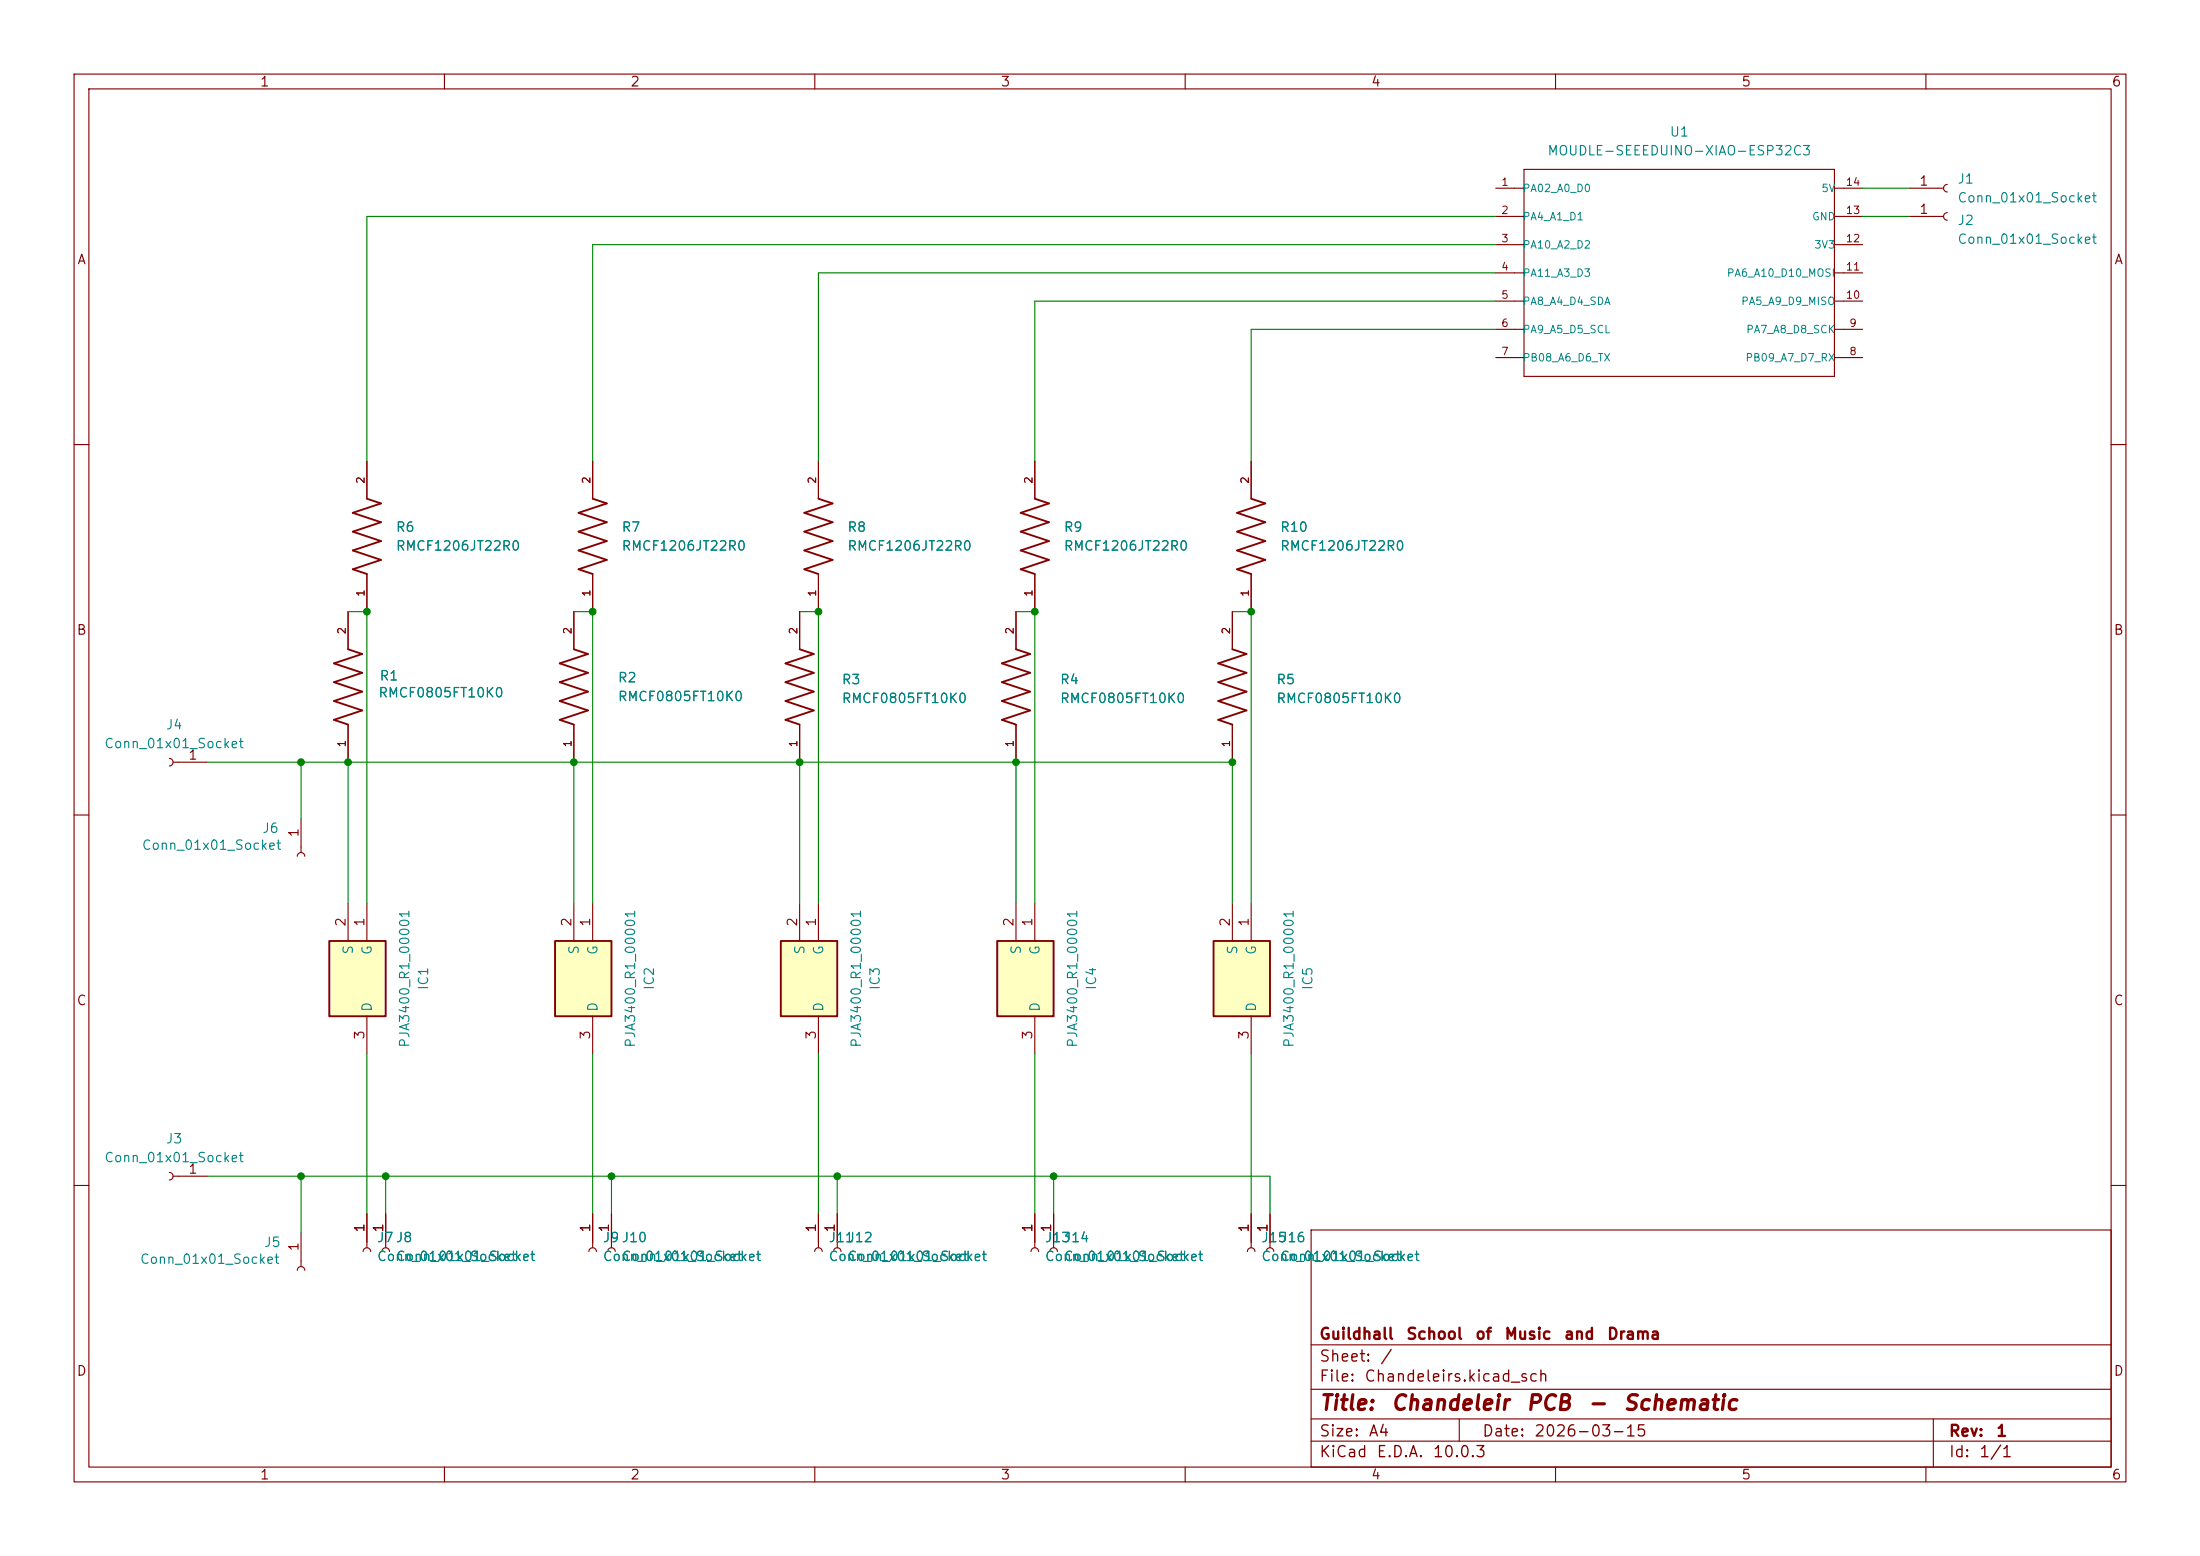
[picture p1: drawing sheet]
<svg xmlns="http://www.w3.org/2000/svg" width="297mm" height="210mm" viewBox="0 0 297 210" stroke-linecap="round" stroke-linejoin="round" font-family="sans-serif">
<g fill="none" stroke="#840000" stroke-width=".15">
<path d="M10 10h277v190h-277zM12 12h273v186h-273zM60 10v2M110 10v2M160 10v2M210 10v2M260 10v2M10 60h2M80 62.2v5.1M80 77.5v5.1M285 60h2M10 110h2"/>
<path d="M22.9 102.4a.51 .51 0 0 1 .5 .5 .51 .51 0 0 1-.5 .5M23.4 102.9h4.5M285 110h2M10 160h2M177 166h108v32h-108zM285 160h2M60 198v2M110 198v2M160 198v2M177 194.5h108M177 191.5h108M177 187.5h108"/>
<path d="M177 181.5h108M197 191.5v3M210 198v2M260 198v2M261 191.5v6.5"/>
</g>
<path d="M80 67.3l1.9 .6-3.8 1.3 3.8 1.3-3.8 1.3 3.8 1.2-3.8 1.3 3.8 1.3-3.8 1.2 1.9 .7" fill="none" stroke="#840000" stroke-width=".25"/>
<path d="M44.4 127h7.7v10.2h-7.7z" fill="#ffffc2"/>
<path d="M44.4 127h7.7v10.2h-7.7z" fill="none" stroke="#840000" stroke-width=".25"/>
<g fill="none" stroke="#840000" stroke-width=".15">
<path d="M47 121.9v5.1M49.5 121.9v5.1M49.5 137.2v5M22.9 158.2a.51 .51 0 0 1 .5 .6 .51 .51 0 0 1-.5 .5M23.4 158.8h4.5M40.1 171.5a.51 .51 0 0 1 .5-.6 .51 .51 0 0 1 .5 .6M40.6 166.4v4.5M49 168.9a.51 .51 0 0 1 .5-.5 .51 .51 0 0 1 .5 .5M49.5 163.8v4.6M51.6 168.9a.51 .51 0 0 1 .5-.5 .51 .51 0 0 1 .5 .5M52.1 163.8v4.6M82 168.9a.51 .51 0 0 1 .5-.5 .51 .51 0 0 1 .6 .5"/>
<path d="M82.5 163.8v4.6M112.5 168.9a.51 .51 0 0 1 .5-.5 .51 .51 0 0 1 .5 .5M113 163.8v4.6"/>
</g>
<path d="M134.6 127h7.6v10.2h-7.6z" fill="#ffffc2"/>
<path d="M134.6 127h7.6v10.2h-7.6z" fill="none" stroke="#840000" stroke-width=".25"/>
<path d="M137.2 121.9v5.1M139.7 121.9v5.1M139.7 137.2v5M79.5 168.9a.51 .51 0 0 1 .5-.5 .51 .51 0 0 1 .5 .5M80 163.8v4.6" fill="none" stroke="#840000" stroke-width=".15"/>
<path d="M105.4 127h7.6v10.2h-7.6z" fill="#ffffc2"/>
<path d="M105.4 127h7.6v10.2h-7.6z" fill="none" stroke="#840000" stroke-width=".25"/>
<path d="M107.9 121.9v5.1M110.5 121.9v5.1M110.5 137.2v5M110 168.9a.51 .51 0 0 1 .5-.5 .51 .51 0 0 1 .5 .5M110.5 163.8v4.6" fill="none" stroke="#840000" stroke-width=".15"/>
<path d="M74.9 127h7.6v10.2h-7.6z" fill="#ffffc2"/>
<path d="M110.5 67.3l1.9 .6-3.8 1.3 3.8 1.3-3.8 1.3 3.8 1.2-3.8 1.3 3.8 1.3-3.8 1.2 1.9 .7M139.7 67.3l1.9 .6-3.8 1.3 3.8 1.3-3.8 1.3 3.8 1.2-3.8 1.3 3.8 1.3-3.8 1.2 1.9 .7M168.9 67.3l1.9 .6-3.8 1.3 3.8 1.3-3.8 1.3 3.8 1.2-3.8 1.3 3.8 1.3-3.8 1.2 1.9 .7M107.9 87.6l2 .7-3.9 1.2 3.9 1.3-3.9 1.3 3.9 1.2-3.9 1.3 3.9 1.3-3.9 1.3 1.9 .6M137.2 87.6l1.9 .7-3.8 1.2 3.8 1.3-3.8 1.3 3.8 1.2-3.8 1.3 3.8 1.3-3.8 1.3 1.9 .6M166.4 87.6l1.9 .7-3.8 1.2 3.8 1.3-3.8 1.3 3.8 1.2-3.8 1.3 3.8 1.3-3.8 1.3 1.9 .6M74.9 127h7.6v10.2h-7.6z" fill="none" stroke="#840000" stroke-width=".25"/>
<g fill="none" stroke="#840000" stroke-width=".15">
<path d="M201.9 25.4h3.8M201.9 29.2h3.8M201.9 33h3.8M201.9 36.8h3.8M205.7 22.9h41.9v27.9h-41.9zM247.6 25.4h3.9M247.6 29.2h3.9M247.6 33h3.9M247.6 36.8h3.9M257.8 25.4h4.6M257.8 29.2h4.6M262.9 28.7a.51 .51 0 0 0-.5 .5 .51 .51 0 0 0 .5 .5"/>
<path d="M262.9 24.9a.51 .51 0 0 0-.5 .5 .51 .51 0 0 0 .5 .5M201.9 40.6h3.8M201.9 44.5h3.8M201.9 48.3h3.8M247.6 40.6h3.9M247.6 44.5h3.9M247.6 48.3h3.9M110.5 62.2v5.1M110.5 77.5v5.1M139.7 62.2v5.1M139.7 77.5v5.1M168.9 62.2v5.1"/>
<path d="M168.9 77.5v5.1M107.9 82.6v5M107.9 97.8v5.1M137.2 82.6v5M137.2 97.8v5.1M166.4 82.6v5M166.4 97.8v5.1M40.1 115.6a.51 .51 0 0 1 .5-.5 .51 .51 0 0 1 .5 .5M40.6 110.5v4.6M77.5 121.9v5.1M80 121.9v5.1M80 137.2v5"/>
<path d="M139.2 168.9a.51 .51 0 0 1 .5-.5 .51 .51 0 0 1 .5 .5M139.7 163.8v4.6M141.7 168.9a.51 .51 0 0 1 .5-.5 .51 .51 0 0 1 .5 .5M142.2 163.8v4.6M170.9 168.9a.51 .51 0 0 1 .5-.5 .51 .51 0 0 1 .6 .5M171.4 163.8v4.6"/>
</g>
<path d="M163.8 127h7.6v10.2h-7.6z" fill="#ffffc2"/>
<path d="M49.5 67.3l1.9 .6-3.8 1.3 3.8 1.3-3.8 1.3 3.8 1.2-3.8 1.3 3.8 1.3-3.8 1.2 1.9 .7M47 87.6l1.9 .7-3.8 1.2 3.8 1.3-3.8 1.3 3.8 1.2-3.8 1.3 3.8 1.3-3.8 1.3 1.9 .6M77.5 87.6l1.9 .7-3.8 1.2 3.8 1.3-3.8 1.3 3.8 1.2-3.8 1.3 3.8 1.3-3.8 1.3 1.9 .6M163.8 127h7.6v10.2h-7.6z" fill="none" stroke="#840000" stroke-width=".25"/>
<g fill="none" stroke="#840000" stroke-width=".15">
<path d="M49.5 62.2v5.1M49.5 77.5v5.1M80 62.2v5.1M80 77.5v5.1M110.5 62.2v5.1M110.5 77.5v5.1M139.7 62.2v5.1M139.7 77.5v5.1M168.9 62.2v5.1M168.9 77.5v5.1M47 82.6v5M47 97.8v5.1"/>
<path d="M77.5 82.6v5M77.5 97.8v5.1M107.9 82.6v5M107.9 97.8v5.1M137.2 82.6v5M137.2 97.8v5.1M166.4 82.6v5M166.4 97.8v5.1M166.4 121.9v5.1M168.9 121.9v5.1M168.9 137.2v5M49.5 163.8v3.8"/>
<path d="M52.1 163.8v3.8M80 163.8v3.8M82.5 163.8v3.8M110.5 163.8v3.8M113 163.8v3.8M139.7 163.8v3.8M142.2 163.8v3.8M168.4 168.9a.51 .51 0 0 1 .5-.5 .51 .51 0 0 1 .5 .5M168.9 163.8v4.6M171.4 163.8v3.8"/>
</g>
<g fill="none" stroke="#008400" stroke-width=".15">
<path d="M201.9 36.8h-91.4v25.4M201.9 29.2h-152.4v33M201.9 33h-121.9v29.2M251.5 25.4h6.3M251.5 29.2h6.3M201.9 44.5h-33v17.7M201.9 40.6h-62.2v21.6M47 82.6h2.5v39.3M77.5 82.6h2.5v39.3M107.9 82.6h2.6v39.3M137.2 82.6h2.5v39.3M166.4 82.6h2.5v39.3"/>
<path d="M27.9 102.9h138.5v19M40.6 102.9v7.6M47 102.9v19M77.5 102.9v19M107.9 102.9v19M137.2 102.9v19M27.9 158.8h143.5v5M40.6 158.8v7.6M49.5 142.2v21.6M52.1 158.8v5M80 142.2v21.6M82.5 158.8v5"/>
<path d="M110.5 142.2v21.6M113 158.8v5M139.7 142.2v21.6M142.2 158.8v5M168.9 142.2v21.6"/>
</g>
<g fill="#008400" stroke="#008400" stroke-width=".14">
<circle cx="113" cy="158.8" r=".46"/>
<circle cx="142.2" cy="158.8" r=".46"/>
<circle cx="110.5" cy="82.6" r=".46"/>
<circle cx="139.7" cy="82.6" r=".46"/>
<circle cx="80" cy="82.6" r=".46"/>
<circle cx="77.5" cy="102.9" r=".46"/>
<circle cx="49.5" cy="82.6" r=".46"/>
<circle cx="107.9" cy="102.9" r=".46"/>
<circle cx="166.4" cy="102.9" r=".46"/>
<circle cx="168.9" cy="82.6" r=".46"/>
<circle cx="137.2" cy="102.9" r=".46"/>
<circle cx="82.5" cy="158.8" r=".46"/>
<circle cx="52.1" cy="158.8" r=".46"/>
<circle cx="40.6" cy="158.8" r=".46"/>
<circle cx="40.6" cy="102.9" r=".46"/>
<circle cx="47" cy="102.9" r=".46"/>
</g>
<g font-size="2" fill="#840000">
<text x="178" y="190.8">Title:</text>
<text x="187.7" y="190.8">Chandeleir</text>
<text x="205.9" y="190.8">PCB</text>
<text x="214.2" y="190.8">-</text>
<text x="219" y="190.8">Schematic</text>
</g>
<g font-size="1.5" fill="#840000">
<text x="178" y="184.2">Sheet:</text>
<text x="178" y="181.2">Guildhall</text>
<text x="186.2" y="184.2">/</text>
<text x="189.7" y="181.2">School</text>
<text x="199.1" y="181.2">of</text>
<text x="203" y="181.2">Music</text>
<text x="211" y="181.2">and</text>
<text x="216.9" y="181.2">Drama</text>
<text x="178" y="186.9">File:</text>
<text x="184.1" y="186.9">Chandeleirs.kicad_sch</text>
<text x="178" y="197.1">KiCad</text>
<text x="178" y="194.3">Size:</text>
<text x="184.7" y="194.3">A4</text>
<text x="185.7" y="197.1">E.D.A.</text>
<text x="193.3" y="197.1">10.0.3</text>
<text x="200" y="194.3">Date:</text>
<text x="207" y="194.3">2026-03-15</text>
<text x="263" y="194.3">Rev:</text>
<text x="263" y="197.1">Id:</text>
<text x="267.1" y="197.1">1/1</text>
<text x="269.4" y="194.3">1</text>
</g>
<g font-size="1.3" fill="#840000">
<text x="35" y="12">1</text>
<text x="85" y="12">2</text>
<text x="135" y="12">3</text>
<text x="185" y="12">4</text>
<text x="235" y="12">5</text>
<text x="285" y="12">6</text>
<text x="259" y="29.2">1</text>
<text x="259" y="25.4">1</text>
<text x="10.3" y="36">A</text>
<text x="285.3" y="36">A</text>
<text x="10.3" y="86">B</text>
<text x="285.3" y="86">B</text>
<text x="25.3" y="102.8">1</text>
<text x="40.6" y="113.1" transform="rotate(-90 40.6 113.1)">1</text>
<text x="47" y="125.2" transform="rotate(-90 47 125.2)">2</text>
<text x="49.5" y="125.2" transform="rotate(-90 49.5 125.2)">1</text>
<text x="77.4" y="125.2" transform="rotate(-90 77.4 125.2)">2</text>
<text x="80" y="125.2" transform="rotate(-90 80 125.2)">1</text>
<text x="107.9" y="125.2" transform="rotate(-90 107.9 125.2)">2</text>
<text x="110.5" y="125.2" transform="rotate(-90 110.5 125.2)">1</text>
<text x="137.1" y="125.2" transform="rotate(-90 137.1 125.2)">2</text>
<text x="139.7" y="125.2" transform="rotate(-90 139.7 125.2)">1</text>
<text x="166.3" y="125.2" transform="rotate(-90 166.3 125.2)">2</text>
<text x="168.9" y="125.2" transform="rotate(-90 168.9 125.2)">1</text>
<text x="10.3" y="136">C</text>
<text x="285.3" y="136">C</text>
<text x="49.5" y="140.4" transform="rotate(-90 49.5 140.4)">3</text>
<text x="80" y="140.4" transform="rotate(-90 80 140.4)">3</text>
<text x="110.5" y="140.4" transform="rotate(-90 110.5 140.4)">3</text>
<text x="139.7" y="140.4" transform="rotate(-90 139.7 140.4)">3</text>
<text x="168.9" y="140.4" transform="rotate(-90 168.9 140.4)">3</text>
<text x="25.3" y="158.7">1</text>
<text x="49.5" y="166.4" transform="rotate(-90 49.5 166.4)">1</text>
<text x="52" y="166.4" transform="rotate(-90 52 166.4)">1</text>
<text x="80" y="166.4" transform="rotate(-90 80 166.4)">1</text>
<text x="82.5" y="166.4" transform="rotate(-90 82.5 166.4)">1</text>
<text x="110.5" y="166.4" transform="rotate(-90 110.5 166.4)">1</text>
<text x="113" y="166.4" transform="rotate(-90 113 166.4)">1</text>
<text x="139.7" y="166.4" transform="rotate(-90 139.7 166.4)">1</text>
<text x="142.2" y="166.4" transform="rotate(-90 142.2 166.4)">1</text>
<text x="168.9" y="166.4" transform="rotate(-90 168.9 166.4)">1</text>
<text x="171.4" y="166.4" transform="rotate(-90 171.4 166.4)">1</text>
<text x="40.6" y="169" transform="rotate(-90 40.6 169)">1</text>
<text x="10.3" y="186">D</text>
<text x="285.3" y="186">D</text>
<text x="35" y="200">1</text>
<text x="85" y="200">2</text>
<text x="135" y="200">3</text>
<text x="185" y="200">4</text>
<text x="235" y="200">5</text>
<text x="285" y="200">6</text>
</g>
<g font-size="1.3" fill="#008484">
<text x="208.8" y="21.3">MOUDLE-SEEEDUINO-XIAO-ESP32C3</text>
<text x="225.3" y="18.8">U1</text>
<text x="264.2" y="25.1">J1</text>
<text x="264.2" y="27.6">Conn_01x01_Socket</text>
<text x="264.2" y="30.7">J2</text>
<text x="264.2" y="33.2">Conn_01x01_Socket</text>
<text x="53.3" y="72.1">R6</text>
<text x="53.3" y="74.6">RMCF1206JT22R0</text>
<text x="83.8" y="72.1">R7</text>
<text x="83.8" y="74.6">RMCF1206JT22R0</text>
<text x="114.3" y="72.1">R8</text>
<text x="114.3" y="74.6">RMCF1206JT22R0</text>
<text x="143.5" y="72.1">R9</text>
<text x="143.5" y="74.6">RMCF1206JT22R0</text>
<text x="172.7" y="74.6">RMCF1206JT22R0</text>
<text x="172.7" y="72.1">R10</text>
<text x="51" y="94.4">RMCF0805FT10K0</text>
<text x="51.2" y="92.2">R1</text>
<text x="83.3" y="92.4">R2</text>
<text x="83.3" y="95">RMCF0805FT10K0</text>
<text x="113.5" y="92.7">R3</text>
<text x="113.5" y="95.2">RMCF0805FT10K0</text>
<text x="143" y="92.7">R4</text>
<text x="143" y="95.2">RMCF0805FT10K0</text>
<text x="172.2" y="92.7">R5</text>
<text x="172.2" y="95.2">RMCF0805FT10K0</text>
<text x="14" y="101.3">Conn_01x01_Socket</text>
<text x="22.3" y="98.8">J4</text>
<text x="35.3" y="112.7">J6</text>
<text x="19.1" y="115">Conn_01x01_Socket</text>
<text x="48" y="128.9" transform="rotate(-90 48 128.9)">S</text>
<text x="50.5" y="129" transform="rotate(-90 50.5 129)">G</text>
<text x="78.4" y="128.9" transform="rotate(-90 78.4 128.9)">S</text>
<text x="81" y="129" transform="rotate(-90 81 129)">G</text>
<text x="108.9" y="128.9" transform="rotate(-90 108.9 128.9)">S</text>
<text x="111.5" y="129" transform="rotate(-90 111.5 129)">G</text>
<text x="138.1" y="128.9" transform="rotate(-90 138.1 128.9)">S</text>
<text x="140.7" y="129" transform="rotate(-90 140.7 129)">G</text>
<text x="167.3" y="128.9" transform="rotate(-90 167.3 128.9)">S</text>
<text x="169.9" y="129" transform="rotate(-90 169.9 129)">G</text>
<text x="50.5" y="136.7" transform="rotate(-90 50.5 136.7)">D</text>
<text x="58.1" y="133.7" transform="rotate(-90 58.1 133.7)">IC1</text>
<text x="81" y="136.7" transform="rotate(-90 81 136.7)">D</text>
<text x="88.6" y="133.7" transform="rotate(-90 88.6 133.7)">IC2</text>
<text x="111.5" y="136.7" transform="rotate(-90 111.5 136.7)">D</text>
<text x="119.1" y="133.7" transform="rotate(-90 119.1 133.7)">IC3</text>
<text x="140.7" y="136.7" transform="rotate(-90 140.7 136.7)">D</text>
<text x="148.3" y="133.7" transform="rotate(-90 148.3 133.7)">IC4</text>
<text x="169.9" y="136.7" transform="rotate(-90 169.9 136.7)">D</text>
<text x="177.5" y="133.7" transform="rotate(-90 177.5 133.7)">IC5</text>
<text x="55.6" y="141.5" transform="rotate(-90 55.6 141.5)">PJA3400_R1_00001</text>
<text x="86.1" y="141.5" transform="rotate(-90 86.1 141.5)">PJA3400_R1_00001</text>
<text x="116.5" y="141.5" transform="rotate(-90 116.5 141.5)">PJA3400_R1_00001</text>
<text x="145.8" y="141.5" transform="rotate(-90 145.8 141.5)">PJA3400_R1_00001</text>
<text x="175" y="141.5" transform="rotate(-90 175 141.5)">PJA3400_R1_00001</text>
<text x="22.3" y="154.6">J3</text>
<text x="14" y="157.2">Conn_01x01_Socket</text>
<text x="50.8" y="168">J7J8</text>
<text x="81.3" y="168">J9J10</text>
<text x="111.8" y="168">J11</text>
<text x="114.3" y="168">J12</text>
<text x="141" y="168">J13</text>
<text x="143.5" y="168">J14</text>
<text x="170.2" y="168">J15</text>
<text x="172.7" y="168">J16</text>
<text x="18.8" y="170.9">Conn_01x01_Socket</text>
<text x="35.6" y="168.6">J5</text>
<text x="50.8" y="170.5">Conn_01x01_Socket</text>
<text x="53.3" y="170.5">Conn_01x01_Socket</text>
<text x="81.3" y="170.5">Conn_01x01_Socket</text>
<text x="83.8" y="170.5">Conn_01x01_Socket</text>
<text x="111.8" y="170.5">Conn_01x01_Socket</text>
<text x="114.3" y="170.5">Conn_01x01_Socket</text>
<text x="141" y="170.5">Conn_01x01_Socket</text>
<text x="170.2" y="170.5">Conn_01x01_Socket</text>
<text x="172.7" y="170.5">Conn_01x01_Socket</text>
</g>
<g font-size="1" fill="#840000">
<text x="202.6" y="25.3">1</text>
<text x="202.6" y="29.1">2</text>
<text x="249.1" y="29.1">13</text>
<text x="249.1" y="25.3">14</text>
<text x="202.6" y="32.9">3</text>
<text x="249.1" y="32.9">12</text>
<text x="202.6" y="36.8">4</text>
<text x="202.6" y="40.6">5</text>
<text x="249.1" y="40.6">10</text>
<text x="249.1" y="36.8">11</text>
<text x="202.6" y="44.4">6</text>
<text x="249.6" y="44.4">9</text>
<text x="202.6" y="48.2">7</text>
<text x="249.6" y="48.2">8</text>
<text x="49.5" y="65.4" transform="rotate(-90 49.5 65.4)">2</text>
<text x="79.9" y="65.4" transform="rotate(-90 79.9 65.4)">2</text>
<text x="110.4" y="65.4" transform="rotate(-90 110.4 65.4)">2</text>
<text x="139.6" y="65.4" transform="rotate(-90 139.6 65.4)">2</text>
<text x="168.8" y="65.4" transform="rotate(-90 168.8 65.4)">2</text>
<text x="49.5" y="80.6" transform="rotate(-90 49.5 80.6)">1</text>
<text x="79.9" y="80.6" transform="rotate(-90 79.9 80.6)">1</text>
<text x="110.4" y="80.6" transform="rotate(-90 110.4 80.6)">1</text>
<text x="139.6" y="80.6" transform="rotate(-90 139.6 80.6)">1</text>
<text x="168.8" y="80.6" transform="rotate(-90 168.8 80.6)">1</text>
<text x="46.9" y="85.7" transform="rotate(-90 46.9 85.7)">2</text>
<text x="77.4" y="85.7" transform="rotate(-90 77.4 85.7)">2</text>
<text x="107.9" y="85.7" transform="rotate(-90 107.9 85.7)">2</text>
<text x="137.1" y="85.7" transform="rotate(-90 137.1 85.7)">2</text>
<text x="166.3" y="85.7" transform="rotate(-90 166.3 85.7)">2</text>
<text x="46.9" y="100.9" transform="rotate(-90 46.9 100.9)">1</text>
<text x="77.4" y="100.9" transform="rotate(-90 77.4 100.9)">1</text>
<text x="107.9" y="100.9" transform="rotate(-90 107.9 100.9)">1</text>
<text x="137.1" y="100.9" transform="rotate(-90 137.1 100.9)">1</text>
<text x="166.3" y="100.9" transform="rotate(-90 166.3 100.9)">1</text>
</g>
<g font-size="1" fill="#008484">
<text x="205.5" y="26.2">PA02_A0_D0</text>
<text x="205.5" y="30">PA4_A1_D1</text>
<text x="244.6" y="30">GND</text>
<text x="245.8" y="26.2">5V</text>
<text x="205.5" y="33.8">PA10_A2_D2</text>
<text x="244.8" y="33.8">3V3</text>
<text x="205.5" y="37.6">PA11_A3_D3</text>
<text x="205.5" y="41.4">PA8_A4_D4_SDA</text>
<text x="233" y="37.6">PA6_A10_D10_MOSI</text>
<text x="235" y="41.4">PA5_A9_D9_MISO</text>
<text x="205.5" y="45.2">PA9_A5_D5_SCL</text>
<text x="235.7" y="45.2">PA7_A8_D8_SCK</text>
<text x="205.5" y="49">PB08_A6_D6_TX</text>
<text x="235.6" y="49">PB09_A7_D7_RX</text>
</g>
</svg>
